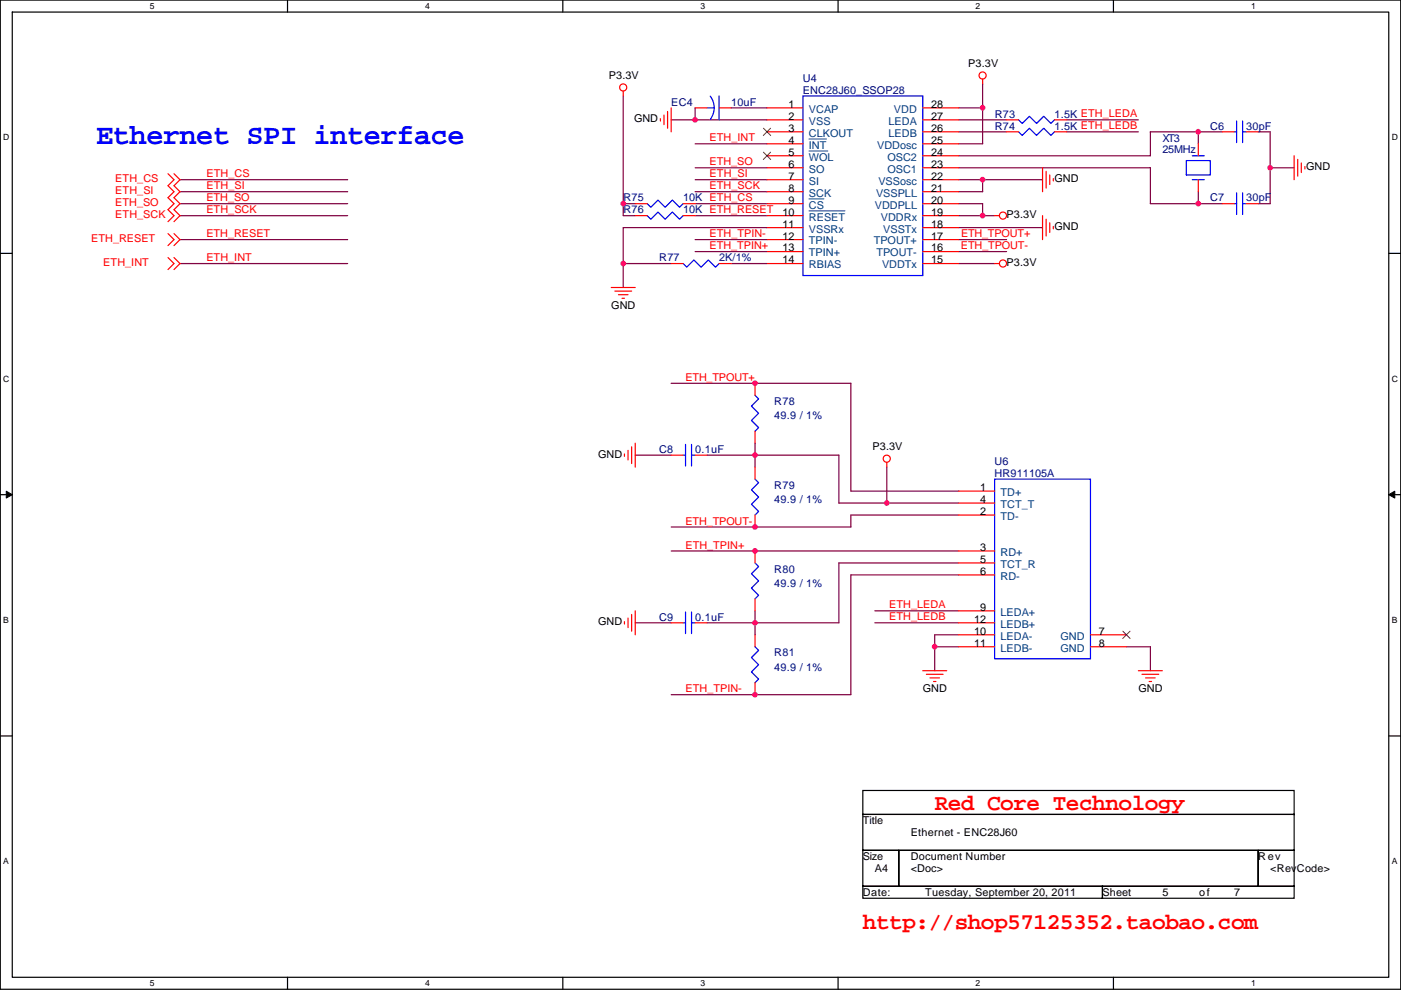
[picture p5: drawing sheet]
<svg xmlns="http://www.w3.org/2000/svg" width="297mm" height="210mm" viewBox="0 0 297 210" stroke-linecap="round" stroke-linejoin="round" font-family="sans-serif">
<path d="M.1 0h296.9v209.8h-296.9zM2.6 2.6h291.8v204.7h-291.8z" fill="none" stroke="#000" stroke-width=".25"/>
<g fill="#fff">
<path d="M31.8 .3h1v2h-1z"/>
<path d="M31.8 207.5h1v2.1h-1z"/>
</g>
<path d="M61 0v2.6M61 207.3v2.5" fill="none" stroke="#000" stroke-width=".25"/>
<g fill="#fff">
<path d="M90.1 .3h1v2h-1z"/>
<path d="M90.1 207.5h1v2.1h-1z"/>
</g>
<path d="M119.3 0v2.6M119.3 207.3v2.5" fill="none" stroke="#000" stroke-width=".25"/>
<g fill="#fff">
<path d="M148.5 .3h1v2h-1z"/>
<path d="M148.5 207.5h1v2.1h-1z"/>
</g>
<path d="M177.7 0v2.6M177.7 207.3v2.5" fill="none" stroke="#000" stroke-width=".25"/>
<g fill="#fff">
<path d="M206.9 .3h1v2h-1z"/>
<path d="M206.9 207.5h1v2.1h-1z"/>
</g>
<path d="M236.1 0v2.6M236.1 207.3v2.5" fill="none" stroke="#000" stroke-width=".25"/>
<g fill="#fff">
<path d="M265.2 .3h1v2h-1z"/>
<path d="M265.2 207.5h1v2.1h-1z"/>
<path d="M.7 28.2h1.3v2h-1.3z"/>
<path d="M295.1 28.2h1.3v2h-1.3z"/>
<path d="M.7 79.3h1.3v2.1h-1.3z"/>
<path d="M295.1 79.3h1.3v2.1h-1.3z"/>
</g>
<path d="M.1 53.7h2.5M294.4 53.7h2.6" fill="none" stroke="#000" stroke-width=".25"/>
<g fill="#fff">
<path d="M.7 130.5h1.2v2h-1.2z"/>
<path d="M295.1 130.5h1.2v2h-1.2z"/>
</g>
<path d="M.1 104.9h2.5M294.4 104.9h2.6" fill="none" stroke="#000" stroke-width=".25"/>
<path d="M1.3 104.2l1.3 .7-1.3 .7zM294.4 104.9l1.3-.7v1.4z" fill="#000" stroke="#000" stroke-width=".21"/>
<g fill="#fff">
<path d="M.7 181.7h1.2v2h-1.2z"/>
<path d="M295.1 181.7h1.2v2h-1.2z"/>
</g>
<path d="M.1 156.1h2.5M294.4 156.1h2.6M182.9 167.7h91.5v5h-91.5zM182.9 172.7h91.5v7.7h-91.5zM182.9 188h50.8v2.5h-50.8zM182.9 180.4h7.7v7.6h-7.7zM190.6 180.4h76.2v7.6h-76.2zM233.7 188h40.7v2.5h-40.7zM266.8 180.4h7.6v7.6h-7.6z" fill="none" stroke="#000" stroke-width=".25"/>
<g fill="none" stroke="#800040" stroke-width=".25">
<path d="M208.3 17.8v5.1M38.2 38.1h35.5M132.1 20.3v22.9M142.3 25.4h5.1M147.4 22.9v2.5M147.4 25.4h15.2M147.4 38.1h15.2M147.4 30.5h15.2M147.4 35.6h15.2M155 22.9h7.6M203.3 35.6h40.6v7.6h10.2M203.3 38.1h5"/>
<path d="M203.3 28h10.1M203.3 22.9h5M203.3 25.4h10.1M208.3 38.1h12.7M208.3 38.1v2.6h-5M208.3 22.9v7.6h-5M226.1 25.4h15.3M226.1 28h15.3M254.1 28h5M254.1 28h-10.2v5h-40.6M254.1 28v2.5M266.8 28h2.5v7.6"/>
<path d="M269.3 35.6v7.6h-2.5M269.3 35.6h5.1M38.2 40.7h35.5M38.2 43.2h35.5M38.2 45.7h35.5M38.2 50.8h35.5M38.2 55.9h35.5M132.1 55.9v5.1M132.1 43.2v2.5h2.6M132.1 43.2h2.6M132.1 55.9h10.2M147.4 43.2h15.2"/>
<path d="M147.4 45.7h15.2M147.4 50.8h15.2M147.4 53.4h15.2M147.4 40.7h15.2M155 55.9h7.6M162.6 48.3h-30.5v7.6M203.3 55.9h7.6M203.3 53.4h10.1M203.3 43.2h5v2.5M203.3 50.8h10.1M203.3 48.3h17.7M203.3 45.7h5"/>
<path d="M208.3 45.7h2.6M254.1 40.7v2.5M254.1 43.2h5M134.7 96.5h7.6M142.3 81.3h38.1v22.9h22.9M149.9 96.5h10.2M160.1 96.5h17.8v10.2h10.1M160.1 96.5v2.6M160.1 94v2.5M188 99.1v7.6M142.3 116.9h61M188 106.7h15.3"/>
<path d="M203.3 109.2h-22.9v2.6h-38.1M203.3 119.4h-25.4v12.7h-17.8M134.7 132.1h7.6M149.9 132.1h10.2M160.1 129.6v2.5M160.1 132.1v2.5M185.5 132.1h17.8M185.5 129.6h17.8M198.2 137.2v5.1M198.2 137.2h5.1M203.3 121.9h-22.9v25.4h-38.1M203.3 134.6h-5.1v2.6"/>
<path d="M238.8 137.2h5.1v5.1"/>
</g>
<g fill="none" stroke="#f00" stroke-width=".25">
<path d="M132.1 19.3v1M208.3 16.8v1M35.6 36.9l1.3 1.2-1.3 1.3 1.3 1.3-1.3 1.2 1.3 1.3-1.3 1.3 1.3 1.2-1.3 1.3M36.9 36.9l1.3 1.2-1.3 1.3 1.3 1.3-1.3 1.2 1.3 1.3-1.3 1.3 1.3 1.2-1.3 1.3M140 25.2v.5M140.8 24.4v2M141.5 23.6v3.6M142.3 22.9v5.1M147.4 22.9h2.5M152.5 22.9h2.5M162.6 25.4h7.6M162.6 22.9h7.6"/>
<path d="M162.6 28h7.6M162.6 30.5h7.6M162.6 33h7.6M162.6 35.6h7.6M162.6 38.1h7.6M195.6 25.4h7.7M195.6 22.9h7.7M195.6 28h7.7M195.6 30.5h7.7M195.6 33h7.7M195.6 35.6h7.7M195.6 38.1h7.7"/>
<path d="M213.4 25.4h2.6M213.4 28h2.6M221 35.6v5.1M221.8 36.3v3.6M222.6 37.1v2M223.3 37.9v.5M223.6 25.4h2.5M223.6 28h2.5M254.1 30.5v2.5M254.1 38.1v2.6M259.1 28h2.6M264.2 28h2.6"/>
<path d="M274.4 33v5.1M275.1 33.8v3.6M275.9 34.6v2M276.7 35.3v.5M35.6 49.6l1.3 1.2-1.3 1.3M35.6 54.6l1.3 1.3-1.3 1.3M36.9 49.6l1.3 1.2-1.3 1.3M36.9 54.6l1.3 1.3-1.3 1.3M134.7 43.2h2.5M134.7 45.7h2.5M142.3 55.9h2.5M144.8 43.2h2.6"/>
<path d="M144.8 45.7h2.6M152.5 55.9h2.5M162.6 43.2h7.6M162.6 45.7h7.6M162.6 40.7h7.6M162.6 48.3h7.6M162.6 50.8h7.6M162.6 53.4h7.6M162.6 55.9h7.6M195.6 43.2h7.7M195.6 45.7h7.7M195.6 40.7h7.7"/>
<path d="M195.6 48.3h7.7M195.6 50.8h7.7M195.6 53.4h7.7M195.6 55.9h7.7M210.9 55.9h1M210.9 45.7h1M221 45.7v5.1M221.8 46.5v3.6M222.6 47.3v2M223.3 48v.5M259.1 43.2h2.6M264.2 43.2h2.6"/>
<path d="M129.6 61h5.1M130.4 61.7h3.5M131.1 62.5h2.1M131.9 63.3h.5M132.4 96.3v.5M133.2 95.5v2.1M133.9 94.8v3.5M134.7 94v5.1M142.3 96.5h2.5M147.4 96.5h2.5M160.1 81.3v2.5M160.1 91.5v2.5"/>
<path d="M160.1 99.1v2.5M188 98.1v1M160.1 109.2v2.6M160.1 116.9v2.5M203.3 104.2h7.6M203.3 109.2h7.6M203.3 116.9h7.6M203.3 106.7h7.6M203.3 119.4h7.6M132.4 131.8v.6M133.2 131.1v2M133.9 130.3v3.6"/>
<path d="M134.7 129.6v5M142.3 132.1h2.5M147.4 132.1h2.5M160.1 127v2.6M160.1 134.6v2.6M203.3 132.1h7.6M203.3 121.9h7.6M203.3 134.6h7.6M203.3 137.2h7.6M203.3 129.6h7.6M231.2 134.6h7.6M231.2 137.2h7.6"/>
<path d="M160.1 144.8v2.5M195.6 142.3h5.1M196.4 143h3.6M197.2 143.8h2M197.9 144.5h.5M241.4 142.3h5M242.1 143h3.6M242.9 143.8h2M243.6 144.5h.6"/>
<circle cx="132.1" cy="18.5" r=".76"/>
<circle cx="208.3" cy="16" r=".76"/>
<circle cx="212.6" cy="45.7" r=".76"/>
<circle cx="212.6" cy="55.9" r=".76"/>
<circle cx="188" cy="97.3" r=".76"/>
</g>
<g fill="none" stroke="#00f" stroke-width=".25">
<path d="M149.9 22.9h1.5M150.6 20.4a4 4 0 0 1 0 4.9M152.5 20.3v5.1M170.2 20.3h25.4v38.1h-25.4zM216 25.4l.7 .8 1.5-1.5 1.6 1.5 1.5-1.5 1.5 1.5 .8-.8M216 28l.7 .7 1.5-1.5 1.6 1.5 1.5-1.5 1.5 1.5 .8-.7M251.5 34.1h5.1v3h-5.1zM252.8 38.1h2.5M252.8 33h2.5M261.7 28h.5M262.2 25.7v4.5M263.5 25.7v4.5"/>
<path d="M263.5 28h.7M137.2 43.2l.8 .8 1.5-1.6 1.5 1.6 1.6-1.6 1.5 1.6 .7-.8M137.2 45.7l.8 .8 1.5-1.5 1.5 1.5 1.6-1.5 1.5 1.5 .7-.8M144.8 55.9l.8 .8 1.5-1.6 1.6 1.6 1.5-1.6 1.5 1.6 .8-.8M261.7 43.2h.5M262.2 40.9v4.6M263.5 40.9v4.6M263.5 43.2h.7M144.8 96.5h.5M145.3 94.3v4.5M146.6 94.3v4.5M146.6 96.5h.8"/>
<path d="M160.1 83.8l.7 .8-1.5 1.5 1.5 1.6-1.5 1.5 1.5 1.5-.7 .8M160.1 101.6l.7 .8-1.5 1.5 1.5 1.5-1.5 1.6 1.5 1.5-.7 .7M160.1 119.4l.7 .8-1.5 1.5 1.5 1.5-1.5 1.5 1.5 1.6-.7 .7M210.9 101.6h20.3v38.1h-20.3zM144.8 132.1h.5M145.3 129.8v4.6M146.6 129.8v4.6M146.6 132.1h.8M160.1 137.2l.7 .7-1.5 1.6 1.5 1.5-1.5 1.5 1.5 1.5-.7 .8"/>
</g>
<path d="M161.9 27.2l1.5 1.5M161.9 32.3l1.5 1.5M163.4 27.2l-1.6 1.5M163.4 32.3l-1.6 1.5M238.1 133.9l1.5 1.5M239.6 133.9l-1.6 1.5" fill="none" stroke="#804000" stroke-width=".21"/>
<path d="M171.5 29.5h3.7M171.5 32h4M171.5 42.2h3.2M171.5 44.7h7.7" fill="none" stroke="#004080" stroke-width=".21"/>
<g fill="#f0f" stroke="#f0f" stroke-width=".25">
<circle cx="160.1" cy="116.8" r=".5"/>
<circle cx="254" cy="43.2" r=".5"/>
<circle cx="147.4" cy="25.4" r=".5"/>
<circle cx="208.3" cy="38.1" r=".5"/>
<circle cx="160.1" cy="111.8" r=".5"/>
<circle cx="160.1" cy="81.3" r=".5"/>
<circle cx="208.3" cy="22.9" r=".5"/>
<circle cx="132.1" cy="43.2" r=".5"/>
<circle cx="188" cy="106.7" r=".5"/>
<circle cx="160.1" cy="147.3" r=".5"/>
<circle cx="160.1" cy="96.5" r=".5"/>
<circle cx="160.1" cy="132.1" r=".5"/>
<circle cx="269.3" cy="35.6" r=".5"/>
<circle cx="254" cy="27.9" r=".5"/>
<circle cx="132.1" cy="55.9" r=".5"/>
<circle cx="208.3" cy="45.7" r=".5"/>
<circle cx="198.2" cy="137.2" r=".5"/>
</g>
<text font-size="6.1" fill="#00f" x="20.4" y="30.5">Ethernet SPI interface</text>
<g font-size="4.8" fill="#f00">
<text x="198.2" y="171.7">Red Core Technology</text>
<text x="182.9" y="197.1">http://shop57125352.taobao.com</text>
</g>
<g font-size="2.3">
<text x="129.1" y="16.8">P3.3V</text>
<text x="205.3" y="14.3">P3.3V</text>
<text x="167.2" y="22.9">1</text>
<text x="197.4" y="22.9">28</text>
<text x="134.4" y="26">GND</text>
<text x="167.2" y="25.4">2</text>
<text x="167.2" y="27.9">3</text>
<text x="197.4" y="25.4">27</text>
<text x="197.4" y="27.9">26</text>
<text x="167.2" y="30.5">4</text>
<text x="167.2" y="33">5</text>
<text x="167.2" y="35.6">6</text>
<text x="197.4" y="30.5">25</text>
<text x="197.4" y="33">24</text>
<text x="197.4" y="35.6">23</text>
<text x="167.2" y="38.1">7</text>
<text x="167.2" y="40.6">8</text>
<text x="197.4" y="38.1">22</text>
<text x="197.4" y="40.6">21</text>
<text x="223.6" y="38.7">GND</text>
<text x="276.9" y="36.1">GND</text>
<text x="165.9" y="45.7">10</text>
<text x="167.2" y="43.2">9</text>
<text x="197.4" y="45.7">19</text>
<text x="197.4" y="43.2">20</text>
<text x="213.4" y="46.3">P3.3V</text>
<text x="165.9" y="48.3">11</text>
<text x="165.9" y="50.8">12</text>
<text x="165.9" y="53.3">13</text>
<text x="197.4" y="48.3">18</text>
<text x="197.4" y="50.8">17</text>
<text x="197.4" y="53.3">16</text>
<text x="223.6" y="48.8">GND</text>
<text x="165.9" y="55.9">14</text>
<text x="197.4" y="55.9">15</text>
<text x="213.4" y="56.4">P3.3V</text>
<text x="129.6" y="65.6">GND</text>
<text x="185" y="95.5">P3.3V</text>
<text x="126.8" y="97.1">GND</text>
<text x="207.8" y="104.1">1</text>
<text x="207.8" y="106.7">4</text>
<text x="207.8" y="109.2">2</text>
<text x="207.8" y="116.8">3</text>
<text x="207.8" y="119.4">5</text>
<text x="207.8" y="121.9">6</text>
<text x="207.8" y="129.5">9</text>
<text x="126.8" y="132.6">GND</text>
<text x="206.6" y="134.6">10</text>
<text x="206.6" y="137.2">11</text>
<text x="206.6" y="132.1">12</text>
<text x="233" y="134.6">7</text>
<text x="233" y="137.2">8</text>
<text x="195.6" y="146.9">GND</text>
<text x="241.4" y="146.9">GND</text>
<text x="182.9" y="174.8">Title</text>
<text x="193.1" y="177.3">Ethernet - ENC28J60</text>
<text x="182.9" y="182.4">Size</text>
<text x="185.5" y="185">A4</text>
<text x="193.1" y="185">&lt;Doc&gt;</text>
<text x="193.1" y="182.4">Document Number</text>
<text x="266.8" y="182.4">R ev</text>
<text x="269.3" y="185">&lt;RevCode&gt;</text>
<text x="182.9" y="190">Date:</text>
<text x="196.1" y="190">Tuesday, September 20, 2011</text>
<text x="233.7" y="190">Sheet</text>
<text x="246.4" y="190">5</text>
<text x="254.3" y="190">of</text>
<text x="261.7" y="190">7</text>
</g>
<g font-size="2.3" fill="#000080">
<text x="170.2" y="17.3">U4</text>
<text x="142.3" y="22.4">EC4</text>
<text x="155" y="22.4">10uF</text>
<text x="170.2" y="19.9">ENC28J60_SSOP28</text>
<text x="210.9" y="24.9">R73</text>
<text x="210.9" y="27.5">R74</text>
<text x="223.6" y="24.9">1.5K ETH_LEDA</text>
<text x="223.6" y="27.5">1.5K ETH_LEDB</text>
<text x="256.6" y="27.5">C6</text>
<text x="264.2" y="27.5">30pF</text>
<text x="246.4" y="30">XT3</text>
<text x="246.4" y="32.6">25MHz</text>
<text x="132.2" y="42.7">R75</text>
<text x="132.2" y="45.3">R76</text>
<text x="144.8" y="42.7">10K ETH_CS</text>
<text x="144.8" y="45.3">10K ETH_RESET</text>
<text x="256.6" y="42.7">C7</text>
<text x="264.2" y="42.7">30pF</text>
<text x="139.8" y="55.4">R77</text>
<text x="152.5" y="55.4">2K/1%</text>
<text x="164.2" y="85.9">R78</text>
<text x="164.2" y="88.9">49.9 / 1%</text>
<text x="139.8" y="96.1">C8</text>
<text x="147.4" y="96.1">0.1uF</text>
<text x="210.9" y="98.6">U6</text>
<text x="210.9" y="101.1">HR911105A</text>
<text x="164.2" y="103.7">R79</text>
<text x="164.2" y="106.7">49.9 / 1%</text>
<text x="164.2" y="121.5">R80</text>
<text x="164.2" y="124.5">49.9 / 1%</text>
<text x="139.8" y="131.6">C9</text>
<text x="147.4" y="131.6">0.1uF</text>
<text x="164.2" y="139.2">R81</text>
<text x="164.2" y="142.3">49.9 / 1%</text>
</g>
<g font-size="2.3" fill="#004080">
<text x="171.5" y="23.9">VCAP</text>
<text x="189.5" y="23.9">VDD</text>
<text x="171.5" y="26.5">VSS</text>
<text x="171.5" y="29">CLKOUT</text>
<text x="188.4" y="26.5">LEDA</text>
<text x="188.4" y="29">LEDB</text>
<text x="171.5" y="31.5">INT</text>
<text x="171.5" y="34.1">WOL</text>
<text x="186" y="31.5">VDDosc</text>
<text x="188.1" y="34.1">OSC2</text>
<text x="171.5" y="36.6">SO</text>
<text x="171.5" y="39.2">SI</text>
<text x="171.5" y="41.7">SCK</text>
<text x="185.7" y="41.7">VSSPLL</text>
<text x="186.2" y="39.2">VSSosc</text>
<text x="188.1" y="36.6">OSC1</text>
<text x="171.5" y="44.2">CS</text>
<text x="171.5" y="46.8">RESET</text>
<text x="185.5" y="44.2">VDDPLL</text>
<text x="186.8" y="46.8">VDDRx</text>
<text x="171.5" y="49.3">VSSRx</text>
<text x="171.5" y="51.9">TPIN-</text>
<text x="185.2" y="51.9">TPOUT+</text>
<text x="187.3" y="49.3">VSSTx</text>
<text x="171.5" y="54.4">TPIN+</text>
<text x="171.5" y="56.9">RBIAS</text>
<text x="185.8" y="54.4">TPOUT-</text>
<text x="187" y="56.9">VDDTx</text>
<text x="212.2" y="105.2">TD+</text>
<text x="212.2" y="107.7">TCT_T</text>
<text x="212.2" y="110.3">TD-</text>
<text x="212.2" y="117.9">RD+</text>
<text x="212.2" y="120.4">TCT_R</text>
<text x="212.2" y="123">RD-</text>
<text x="212.2" y="130.6">LEDA+</text>
<text x="212.2" y="135.7">LEDA-</text>
<text x="212.2" y="133.1">LEDB+</text>
<text x="224.9" y="135.7">GND</text>
<text x="212.2" y="138.2">LEDB-</text>
<text x="224.9" y="138.2">GND</text>
</g>
<g font-size="2.3" fill="#f00">
<text x="150.4" y="30">ETH_INT</text>
<text x="150.4" y="35.1">ETH_SO</text>
<text x="24.4" y="38.7">ETH_CS</text>
<text x="24.4" y="41.2">ETH_SI</text>
<text x="43.8" y="37.6">ETH_CS</text>
<text x="43.8" y="40.2">ETH_SI</text>
<text x="150.4" y="40.2">ETH_SCK</text>
<text x="150.4" y="37.6">ETH_SI</text>
<text x="24.4" y="43.7">ETH_SO</text>
<text x="24.4" y="46.3">ETH_SCK</text>
<text x="43.7" y="42.7">ETH_SO</text>
<text x="43.7" y="45.2">ETH_SCK</text>
<text x="19.4" y="51.4">ETH_RESET</text>
<text x="43.7" y="50.3">ETH_RESET</text>
<text x="150.4" y="50.3">ETH_TPIN-</text>
<text x="150.4" y="52.9">ETH_TPIN+</text>
<text x="203.7" y="52.9">ETH_TPOUT-</text>
<text x="203.8" y="50.3">ETH_TPOUT+</text>
<text x="21.9" y="56.4">ETH_INT</text>
<text x="43.7" y="55.4">ETH_INT</text>
<text x="145.3" y="80.8">ETH_TPOUT+</text>
<text x="145.3" y="111.3">ETH_TPOUT-</text>
<text x="145.3" y="116.4">ETH_TPIN+</text>
<text x="188.5" y="131.6">ETH_LEDB</text>
<text x="188.5" y="129.1">ETH_LEDA</text>
<text x="145.3" y="146.8">ETH_TPIN-</text>
</g>
<g font-size="1.8">
<text x="31.8" y="1.9">5</text>
<text x="90.1" y="1.9">4</text>
<text x="148.5" y="1.9">3</text>
<text x="206.9" y="1.9">2</text>
<text x="265.2" y="1.9">1</text>
<text x=".7" y="29.8">D</text>
<text x="295.1" y="29.8">D</text>
<text x=".7" y="81">C</text>
<text x="295.1" y="81">C</text>
<text x=".7" y="132.1">B</text>
<text x="295.1" y="132.1">B</text>
<text x=".7" y="183.3">A</text>
<text x="295.1" y="183.3">A</text>
<text x="31.8" y="209.2">5</text>
<text x="90.1" y="209.2">4</text>
<text x="148.5" y="209.2">3</text>
<text x="206.9" y="209.2">2</text>
<text x="265.2" y="209.2">1</text>
</g>
</svg>
